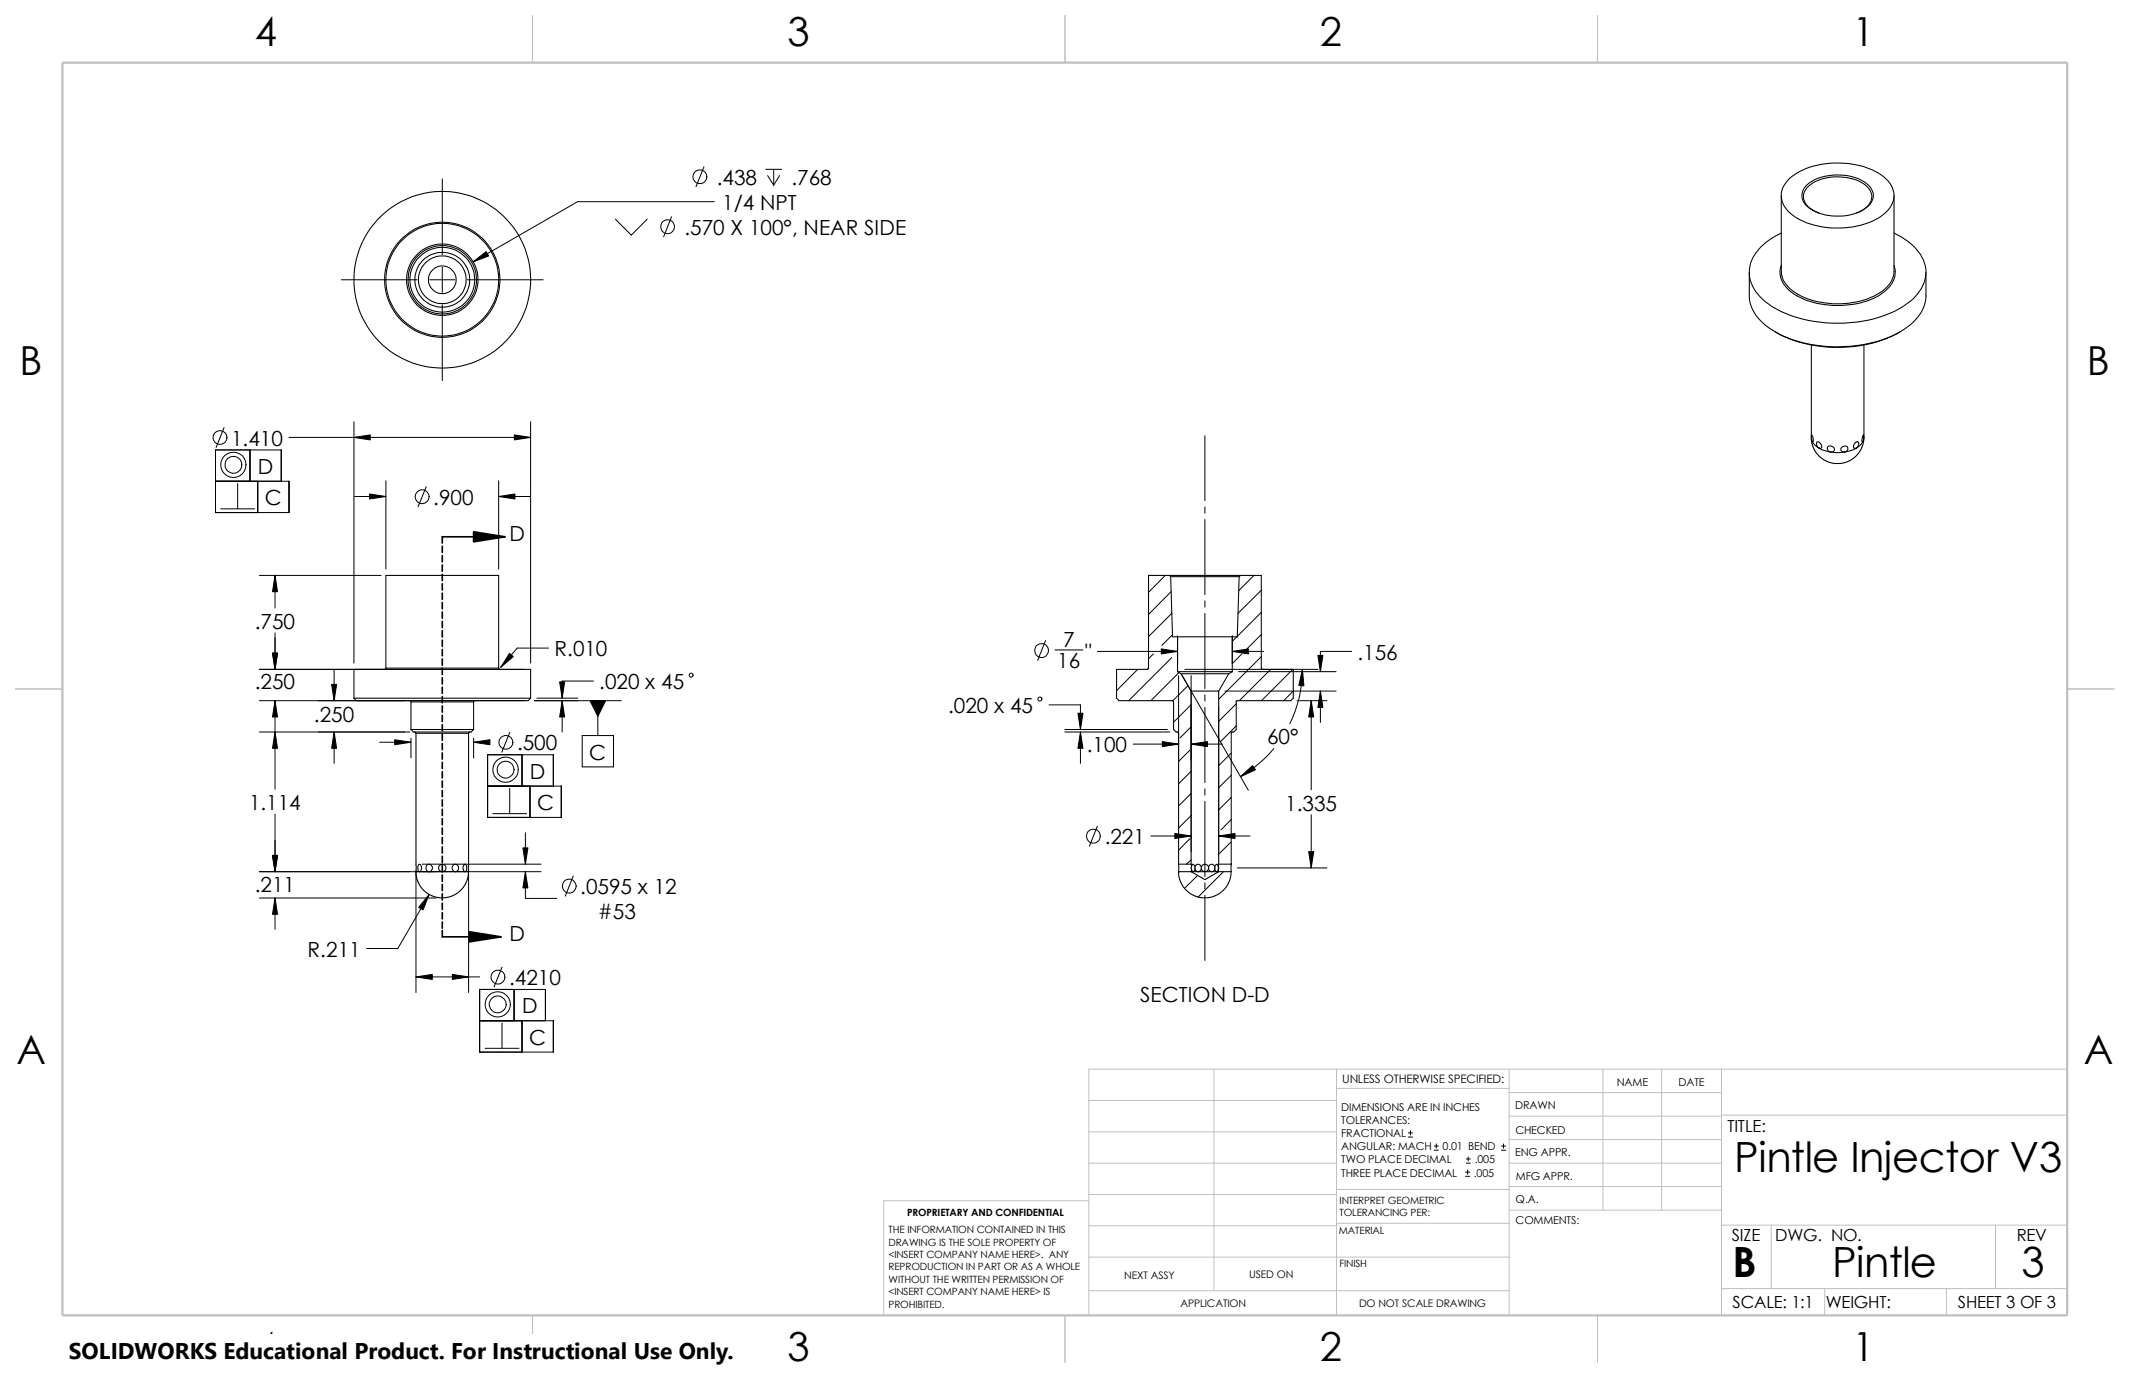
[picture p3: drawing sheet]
<svg xmlns="http://www.w3.org/2000/svg" width="432mm" height="279mm" viewBox="0 0 432 279" stroke-linecap="round" stroke-linejoin="round" font-family="sans-serif">
<g fill="none" stroke="#c0c0c0" stroke-width=".2">
<path d="M246.1 216.8v44.9M270.9 216.8v49.9M305.9 216.8v49.9M325 216.8v28.6M336.8 216.8v28.6M349 216.8v49.9M419.1 216.8h-198.4v49.9M220.7 223.1h50.2M220.7 235.8h50.2M220.7 229.5h50.2M270.9 220.7h35M305.9 235.8h43.1"/>
<path d="M305.9 221.5h43.1M305.9 226.3h43.1M305.9 231.1h43.1M349 226.1h70.1M220.7 243.5h-41.5v23.2M220.7 254.9h85.2M220.7 242.2h50.2M220.7 248.5h50.2M270.9 241.2h35.1M270.9 248h35.1M305.9 240.6h43.1M306 245.4h43"/>
<path d="M349 248.4h70.1M359.1 248.4v12.9M404.5 248.4v12.9M220.7 261.7h85.2M349 261.3h70.1M369.9 261.3v5.4M394.6 261.3v5.4"/>
</g>
<path d="M107.9 3.1v9.6M215.9 3.1v9.6M323.8 3.1v9.6M3.1 139.7h9.6M419.1 139.7h9.5M107.9 266.7v9.5M215.9 266.7v9.5M323.8 266.7v9.5" fill="none" stroke="#c0c0c0" stroke-width=".21"/>
<path d="M12.7 12.7h406.4v254h-406.4z" fill="none" stroke="#c0c0c0" stroke-width=".47"/>
<g fill="none" stroke="#000" stroke-width=".2">
<path d="M89.7 36.3v15.3M142.7 33.8l-1.6 4M155.2 34.3h3.3M155.6 35.6l1.2 1.9M156.8 34.3v3.2M158 35.6l-1.2 1.9M69.2 56.7h15.4M87.1 56.7h5.1M89.7 54.2v5.1M94.7 56.7h15.4M124.8 44.4l3.2 3.3 3.2-3.3M136.1 43.9l-1.6 4.1"/>
<path d="M144.8 40.9h-27.7l-21.2 12.2M89.7 61.8v15.4M43.7 97.6h14.9v6.3h-14.9v-12.7h13.3v6.4M45.4 86.7l-1.6 4M48.2 98v5.2M50.7 91.2v6.4M52.2 97.6v6.3M58.6 88.7h49M71.8 85.5v49M78.2 97.5v17.9M86.4 98.7l-1.6 4M101.1 97.5v17.9"/>
<path d="M107.6 85.5v49M244.3 88.3v13.2M44.7 103.2h6.9M52.6 116.7h24.7M55.8 116.7v6.6M71.9 100.7h6.3M101.1 100.7h6.3M236.2 116.7l-3.4 3.4M237.4 120l-4.6 4.6M244.3 102.8v1.3M244.3 105.3v15.3M254.2 116.7l-3.1 3.1"/>
<path d="M255.7 119.7l-4.7 4.7M52.6 135.7h53.7M55.8 128.3v7.4M67.7 135.7v6.4M111.2 131.4h-6.3l-3.4 3.9M120.3 138.1h-6.3v3.5M212 129.9l-1.6 4M222.5 132.1h16.2M230.6 135.7l-4.2 4.3M233.8 132.6l-1 1M237.5 133.3l-8.7 8.8M237.6 124.3l-4.8 4.8"/>
<path d="M237.7 128.7l-2.2 2.2M238.7 128.9v5.6M238.9 137v17.1M239 136.4l-5.7 5.7M239.6 136.8l13.5 23.4M240.2 135.7h27M240.8 139l-3.1 3.1M241.5 137v35.7M244.3 121.8v1.3M244.3 124.4v15.2M249.8 128.9v5.6M249.8 132.1h6.4"/>
<path d="M250.7 129.1l-.9 .9M251.1 136.2h19.7M251.8 132.6l-2 1.9M255.7 124.2l-4.9 4.8M255.7 128.7l-3 2.9M255.7 133.1l-8.6 8.7M257.6 135.7l-6.4 6.4M262.1 135.7l-6.4 6.4M264 135.7a25 25 0 0 1-2.5 11M274 132.1h-6.3v4.1M52.6 142.1h53.7M52.6 148.4h30.5"/>
<path d="M55.8 142.1v17.9M67.7 148.4v6.4M77 150.5h6.3M83.3 149.7v4M96 149.7v4M96 150.5h2.8M98.8 159.4h15v6.3h-15v-12.7h13.4v6.4M103.3 159.9v5.1M103.3 148.5l-1.6 4M105.8 153v6.4M107.4 159.4v6.3M108.3 142.1h17.6"/>
<path d="M108.8 141.6h8.3M114 142.1v6.3M118 149.1h6.4v6.4h-6.4zM121.2 142.1v7M212.7 142.9h6.3v5M215.9 147.9h20.7M215.9 148.4h21.3M219 148.4v6.4M229.7 150.9h9.2M241.2 152.1l-2.3 2.3M241.5 142.9l-3.6 3.5M241.5 147.4l-2.3 2.2"/>
<path d="M241.5 156.4l-2.6 2.5M241.5 150.9h6.3M244.3 140.9v1.3M244.3 143.4v15.3M244.3 159.9v1.3M247.1 143.3v29.4M248.3 140.1h22.5M249.6 152.7l-2.5 2.5M249.6 157.2l-2.5 2.5M250.6 142.7l-3.5 3.6M250.6 147.2l-3.2 3.2M258.2 151.8a26.4 26.4 0 0 1-6.7 5.7"/>
<path d="M262.2 140.1l-2 2M262.9 142.1h6.1M265.8 142.1v18M267.7 140.1v6.4M52.6 176.7h57.1M55.8 165.1v11.6M84.3 176.5v24.8M85.6 175.2h24.1M95 176.5v24.8M99.9 165h6.9M106.5 176.7v5.5h6.4M106.5 168.9v6.3"/>
<path d="M116.2 177.6l-1.6 4.1M222.5 167.5l-1.6 4.1M233.3 169.5h8.2M239.1 176.7l-.2 .2M241.3 170l-2.4 2.4M241.5 165.4l-2.6 2.5M241.5 160.9l-2.6 2.5M241.5 174.3l-1 .9M241.5 169.8h.1M242.8 177.5l-2.7 2.6M244.3 162.5v15.2M244.3 179v1.3"/>
<path d="M247.1 169.5h6.3M248 176.7l-5.1 5.2M249.5 170.8l-2.4 2.4M249.6 161.7l-2.5 2.5M249.6 166.2l-2.1 2.1M249.6 175.1l-.1 .1M250.8 176h18.2M265.8 165.2v10.8M52.6 182.1h35.8M55.8 182.1v6.3M84.3 198.1h12.9M87 181.4l-6.4 10.9h-6.3"/>
<path d="M101.8 196.1l-1.6 4M244.3 181.5v13.2M97.2 207h15v6.3h-15v-12.7h13.4v6.4M98.3 212.6h6.9M101.8 207.4v5.2M104.2 200.6v6.4M105.8 207v6.3M285.5 230.5h.8M285.5 229.7h.8M285.9 229.3v.8M290.7 233.2h.9M290.7 232.4h.9"/>
<path d="M291.2 231.9v.9M297.1 238.5h.8M297.1 237.7h.8M297.3 235.8h.8M297.3 235h.8M297.5 237.2v.9M297.6 234.6v.8M304.4 233.2h.8M304.4 232.4h.8M304.8 231.9v.9"/>
<circle cx="141.9" cy="35.9" r="1.41"/>
<circle cx="135.3" cy="46" r="1.41"/>
<circle cx="44.6" cy="88.7" r="1.4"/>
<circle cx="47.3" cy="94.3" r="2.57"/>
<circle cx="47.3" cy="94.2" r="1.72"/>
<circle cx="85.6" cy="100.7" r="1.41"/>
<circle cx="140.1" cy="136.9" r=".39"/>
<circle cx="211.1" cy="131.9" r="1.41"/>
<circle cx="102.5" cy="156.1" r="2.57"/>
<circle cx="102.5" cy="156" r="1.72"/>
<circle cx="102.6" cy="150.5" r="1.4"/>
<circle cx="210.8" cy="141.7" r=".4"/>
<circle cx="115.4" cy="179.7" r="1.41"/>
<circle cx="221.6" cy="169.5" r="1.41"/>
<circle cx="100.9" cy="198.1" r="1.41"/>
<circle cx="100.9" cy="203.6" r="2.57"/>
<circle cx="100.9" cy="203.6" r="1.72"/>
</g>
<g fill="none" stroke="#000" stroke-width=".21">
<path d="M361.1 39.7v15.3a5.5 5.5 0 0 0 3.3 4.6 17.4 17.4 0 0 0 17.2-.5 5.1 5.1 0 0 0 2.4-4.1v-15.3M362.8 36.2a16.4 16.4 0 0 1 13.4-2.8 10.9 10.9 0 0 1 7.2 4.1 4.3 4.3 0 0 1-1.4 5.8 16 16 0 0 1-12 2.8 11.9 11.9 0 0 1-8.2-4.1 4.3 4.3 0 0 1 1-5.8zM366.3 37.5a10.5 10.5 0 0 1 9.5-1.6 4.8 4.8 0 0 1 4 3.6 3.7 3.7 0 0 1-2.5 3.3 11.1 11.1 0 0 1-10.7-.8 2.81 2.81 0 0 1-.3-4.5zM354.6 55.2v4.8a8.8 8.8 0 0 0 5.3 7.3M361.1 47.2a11.4 11.4 0 0 0-6.2 6.2 7.3 7.3 0 0 0 3 7.8 24.8 24.8 0 0 0 16.8 4.2 22 22 0 0 0 13.2-4.8 7 7 0 0 0 2.2-7.3 10.4 10.4 0 0 0-5.3-5.6l-.8-.5M368.7 43.2a3.8 3.8 0 0 1-3.1-3.8 5.7 5.7 0 0 1 5.1-3.4 9.6 9.6 0 0 1 8 2.1 2.78 2.78 0 0 1-1 4.4l-1.4 .7M384 53.8a4.6 4.6 0 0 1-1.9 5.3 16.2 16.2 0 0 1-12.2 2.7 13.2 13.2 0 0 1-7.6-3.3 4.3 4.3 0 0 1-1.2-4.7M390.4 55.2v4.8a7.9 7.9 0 0 1-3.7 6.3 23.7 23.7 0 0 1-14 4 25.2 25.2 0 0 1-12.8-3M359.9 67.3a26.8 26.8 0 0 0 25.3 0M367.2 69.9v18.8M377.9 69.9v19l-.2 .6M367.2 88.7v.9l.4 1.2 1.1 1.7 1.6 1.1 1.6 .4h1.3l.9-.2 1.2-.6 1-.7 1.1-1.7 .4-1.2v-.9"/>
<path d="M367.2 88.7l.2 .8M367.2 88.1l.1 .1a1.64 1.64 0 0 1 .2 1.4 1.79 1.79 0 0 1-.3-1.5zM367.4 89.5a2.95 2.95 0 0 0 1.4 1.3M368.3 89.6a.84 .84 0 0 1 .8 .4 .84 .84 0 0 1 0 .9 .93 .93 0 0 1-.8-1.3zM368.8 90.8l.8 .5 1.5 .4M370.6 90.5a.74 .74 0 0 1 1 .1 .74 .74 0 0 1 0 1 .75 .75 0 0 1-.9-.2 .75 .75 0 0 1-.1-.9zM371.1 91.7l1.1 .1 1.7-.1M373.4 90.7a.66 .66 0 0 1 .7-.3 .66 .66 0 0 1 .5 .7 .73 .73 0 0 1-.7 .6 .73 .73 0 0 1-.7-.6zM376.2 89.7l.1-.1a.35 .35 0 0 1 .5 0 .35 .35 0 0 1 0 .5 .71 .71 0 0 1-.9 .7 .8 .8 0 0 1 .3-1.1zM376.3 90.8l-.8 .5-1.6 .4M377.7 89.5l-.7 .9-.7 .4M377.7 88.2l.1 .7-.2 .7a1.09 1.09 0 0 1 .1-1.4z"/>
<path d="M237 116.7h14.5M237 116.7h-4.2v18.8l-.2 .2h-6.2v5.9l.5 .5 11 .1v5.7l.5 .5h.4l.1 .3v26.5M237 116.7l.3 .2M237.3 116.9l.4 12.2h1M237.3 116.9h13.9M251.2 116.9l-.4 12.2h-1M251.5 116.7h4.2v18.9l.2 .1h6.3v5.9l-.5 .5-11.1 .1v5.7l-.5 .5-.5 .1v26.7M251.5 116.7l-.3 .2M78.2 135.5v-18.8h22.9v18.8M78.2 135.5l-.2 .2M78.2 135.5h22.9M101.1 135.5l.2 .2"/>
<path d="M213.9 131.8h5.6M238.7 129.1v7.1M238.7 136.2l.7 .4M238.7 136.2h11.1M238.7 129.1h11.1M239.4 136.6l2.1 3.5M239.4 136.6h9.7M249.1 136.6l-2 3.5M249.8 136.2l-.7 .4M249.8 129.1v7.1M71.8 141.6l.5 .5h34.8l.5-.5M71.8 141.6v-5.9h35.8v5.9"/>
<path d="M71.8 141.6h35.8M83.1 142.1l.2 .2M83.3 147.9l.5 .5h11.7l.5-.5M83.3 142.3v5.6M83.3 142.3h12.7M83.3 147.9h12.7M84.1 148.4l.2 .3M84.3 148.7h10.7M84.3 148.7v28M95 148.7v28M95.2 148.4l-.2 .1v.2M96 142.3v5.6"/>
<path d="M96.3 142.1h-.2l-.1 .2M241.5 140.1h5.6M241.5 140.1v35.1M247.1 140.1v35.1M84.3 176.7l.1 .9 .4 1.3 1.1 1.6 1.6 1.1 1 .3 1.2 .2 1.1-.2 1-.3 1.6-1.1 1.1-1.6 .4-1.3 .1-.9M84.3 176.7h.7M84.9 175.3a.68 .68 0 0 1 .5 1.1l-.4 .3a1.1 1.1 0 0 1-.1-1.4zM85 176.7h2M86.5 175.4a.71 .71 0 0 1 1.2 .6 .71 .71 0 0 1-1.1 .6l-.2-.5zM87 176.7h2.7M89.7 176.7h2.6M91.9 175.4a.69 .69 0 0 1 1.1 .6 .69 .69 0 0 1-1.1 .6 .78 .78 0 0 1 0-1.2z"/>
<path d="M92.3 176.7h2M94.1 175.3l.1-.1a.99 .99 0 0 1 .1 1.5 .99 .99 0 0 1-.2-1.4zM94.3 176.7h.7M238.9 175.2v1.5M238.9 176.7l.1 .9 .4 1.3 1.1 1.6 1.6 1.1 1 .3 1.2 .2 1.1-.2 1-.3 1.6-1.1 1.1-1.6 .4-1.3 .1-.9M238.9 176.7h2.6M238.9 175.2h2.6M241.5 176.7h.4M241.5 175.2l.1 .6M241.5 176.7l2.8 1.7 2.8-1.7M241.6 175.8v-.5l.3-.1 .4 .6M241.6 175.8l-.2 .2 .2 .2"/>
<path d="M241.6 176.2l-.1 .5M241.6 176.2v.4l.3 .1M241.9 176.7h1M242.3 175.8a.64 .64 0 0 1 .6-.6 .64 .64 0 0 1 .6 .6M242.3 175.8v.4M242.3 176.2l-.2 .3-.2 .2M242.3 176.2l.2 .4 .4 .1M242.9 176.7h1.4M243.5 175.8v.4M243.5 176.2l-.2 .3-.4 .2M243.5 176.2l.3 .4 .5 .1M243.5 175.8a.75 .75 0 0 1 .8-.6 .75 .75 0 0 1 .7 .6"/>
<path d="M244.3 176.7h1.4M245 175.8a.64 .64 0 0 1 .6-.6 .64 .64 0 0 1 .7 .6M245 175.8v.4M245 176.2l.3 .4 .4 .1M245 176.2l-.2 .3-.5 .2M245.7 176.7h1M246.3 175.8v.4M246.3 176.2l.4 .5M246.3 176.2l-.2 .3-.4 .2M246.3 175.8l.2-.5 .2-.1 .3 .6M246.7 176.7h.4M247 176.2l-.1 .3-.2 .2"/>
<path d="M247 176.2l.1 .5M247 175.8l.1 .2-.1 .2M247.1 175.2l-.1 .6M247.1 175.2h2.5M249.6 175.2v1.5h-2.5"/>
<circle cx="89.6" cy="56.7" r="5.6"/>
<circle cx="89.7" cy="56.7" r="2.81"/>
<circle cx="89.7" cy="56.7" r="7.3"/>
<circle cx="89.7" cy="56.7" r="4.8"/>
<circle cx="89.7" cy="56.7" r="11.7"/>
<circle cx="89.7" cy="56.7" r="17.9"/>
<circle cx="89.7" cy="56.7" r="6.9"/>
<circle cx="89.7" cy="56.7" r="11.4"/>
<circle cx="89.7" cy="56.7" r="6.6"/>
<circle cx="89.7" cy="176" r=".76"/>
</g>
<g fill="#000" stroke="#000" stroke-width=".2">
<path d="M95.9 53.1l2.7-2.1 .5 .9zM71.8 88.7l3.3-.5v1zM104.3 88.2l3.3 .5-3.3 .5zM55.8 116.7l.5 3.3h-1.1zM74.9 100.2l3.3 .5-3.3 .5zM101.1 100.7l3.3-.5v1zM55.2 132.4h1.1l-.5 3.3zM103.3 132.5l.8 .6-2.6 2.2zM235.4 131.6l3.3 .5-3.3 .5zM249.8 132.1l3.3-.5v1zM264 135.7l.3 3.4-1-.1zM267.2 132.9h1l-.5 3.3z"/>
<path d="M55.8 148.4l.5 3.3h-1.1zM55.8 142.1l.5 3.3h-1.1zM67.7 148.4l.5 3.3h-1zM67.2 138.8h1l-.5 3.3zM80 150l3.3 .5-3.3 .5zM96 150.5l3.3-.5v1zM114 142.1l.5 3.3h-1zM113.5 138.3h1l-.5 3.3zM119.6 142.1h3.2l-1.6 3.1zM218.5 144.6h1l-.5 3.3zM219 148.4l.5 3.3h-1zM235.6 150.4l3.3 .5-3.3 .5z"/>
<path d="M241.5 150.9l3.3-.5v1zM251.5 157.5l2.4-2.3 .6 .9zM265.8 142.1l.5 3.3h-1zM267.7 140.1l.5 3.3h-1zM55.2 173.4h1.1l-.5 3.3zM106.5 176.7l.5 3.3h-1zM106 171.9h1l-.5 3.3zM238.2 169l3.3 .5-3.3 .5zM247.1 169.5l3.3-.5v1zM265.3 172.7h1l-.5 3.3zM55.8 182.1l.5 3.3h-1.1zM84.3 198.1l3.3-.5v1z"/>
<path d="M87 181.4l-1.2 3.1-.9-.5zM91.7 197.6l3.3 .5-3.3 .5z"/>
</g>
<path d="M96 107.8l6.4 1-6.4 1.1zM95.2 188.9l6.4 1-6.4 1.1z" fill="#000" stroke="#000" stroke-width=".34"/>
<g fill="none" stroke="#000" stroke-width=".34">
<path d="M89.7 110.7v1.3M89.7 112.6v1.3M89.7 114.6v1.2M89.7 116.5v1.2M89.7 118.4v1.2M102.4 108.8h-12.7v1.3M89.7 120.3v1.2M89.7 122.2v1.2M89.7 124.1v1.2M89.7 126v1.3M89.7 127.9v1.3M89.7 129.8v1.3"/>
<path d="M89.7 131.7v1.3M89.7 133.6v1.3M89.7 135.5v1.3M89.7 137.4v1.3M89.7 139.3v1.3M89.7 141.2v1.3M89.7 143.1v1.3M89.7 145v1.3M89.7 146.9v1.3M89.7 148.8v1.3M89.7 150.7v1.3M89.7 152.7v1.2"/>
<path d="M89.7 154.6v1.2M89.7 156.5v1.2M89.7 158.4v1.2M89.7 160.3v1.2M89.7 162.2v1.2M89.7 164.1v1.3M89.7 166v1.3M89.7 167.9v1.3M89.7 169.8v1.3M89.7 171.7v1.3M89.7 173.6v1.3M89.7 175.5v1.3"/>
<path d="M89.7 177.4v1.3M89.7 179.3v1.3M89.7 188.7v1.2h11.9M89.7 181.2v1.3M89.7 183.1v1.3M89.7 185v1.3M89.7 186.9v1.3"/>
</g>
<path d="M14 270.6h135.1v8.8h-135.1z" fill="#fff"/>
<g font-size="8.5">
<text x="351.6" y="237.6">Pintle Injector V3</text>
<text x="351.2" y="259">B</text>
<text x="371.4" y="258.8">Pintle</text>
<text x="409.8" y="258.8">3</text>
</g>
<g font-size="8.1">
<text x="51.7" y="9.3">4</text>
<text x="159.6" y="9.3">3</text>
<text x="267.6" y="9.3">2</text>
<text x="375.5" y="9.3">1</text>
<text x="4" y="75.9">B</text>
<text x="423.1" y="75.9">B</text>
<text x="3.3" y="215.6">A</text>
<text x="422.4" y="215.6">A</text>
<text x="51.7" y="276">4</text>
<text x="159.6" y="276">3</text>
<text x="267.6" y="276">2</text>
<text x="375.5" y="276">1</text>
</g>
<text font-size="4.6" x="14" y="275.6">SOLIDWORKS Educational Product. For Instructional Use Only.</text>
<g font-size="4.2">
<text x="145.3" y="37.5">.438</text>
<text x="160.4" y="37.5">.768</text>
<text x="138.8" y="47.6">.570 X 100°, NEAR SIDE</text>
<text x="146.4" y="42.5">1/4 NPT</text>
<text x="46.9" y="90.3">1.410</text>
<text x="52.3" y="96.1">D</text>
<text x="53.7" y="102.4">C</text>
<text x="87.8" y="102.3">.900</text>
<text x="103.3" y="109.6">D</text>
<text x="51.6" y="127.5">.750</text>
<text x="215.5" y="131.2">7</text>
<text x="112.4" y="133.1">R.010</text>
<text x="214.3" y="135.4">16</text>
<text x="220" y="133.5">&quot;</text>
<text x="275.2" y="133.8">.156</text>
<text x="51.6" y="139.7">.250</text>
<text x="121.5" y="139.7">.020 x 45</text>
<text x="63.7" y="146.3">.250</text>
<text x="192.2" y="144.6">.020 x 45</text>
<text x="104.8" y="152.1">.500</text>
<text x="119.5" y="154">C</text>
<text x="220.3" y="152.5">.100</text>
<text x="256.9" y="150.9">60°</text>
<text x="107.4" y="157.9">D</text>
<text x="50.5" y="164.2">1.114</text>
<text x="108.9" y="164.3">C</text>
<text x="260.5" y="164.3">1.335</text>
<text x="223.9" y="171.2">.221</text>
<text x="51.6" y="180.9">.211</text>
<text x="117.6" y="181.3">.0595 x 12</text>
<text x="103.3" y="190.8">D</text>
<text x="121.2" y="186.4">#53</text>
<text x="62.3" y="194">R.211</text>
<text x="103.2" y="199.7">.4210</text>
<text x="231.1" y="203.2">SECTION D-D</text>
<text x="105.8" y="205.5">D</text>
<text x="107.3" y="211.8">C</text>
</g>
<g font-size="3.4">
<text x="350.2" y="229.5">TITLE:</text>
<text x="351.1" y="251.6">SIZE</text>
<text x="359.9" y="251.6">DWG. NO.</text>
<text x="408.9" y="251.7">REV</text>
<text x="351.2" y="265.2">SCALE: 1:1</text>
<text x="370.1" y="265.3">WEIGHT:</text>
<text x="396.9" y="265.2">SHEET 3 OF 3</text>
</g>
<text font-size="2.4" x="272.1" y="219.7">UNLESS OTHERWISE SPECIFIED:</text>
<g font-size="2.2">
<text x="327.8" y="220.2">NAME</text>
<text x="340.3" y="220.2">DATE</text>
<text x="271.9" y="225.3">DIMENSIONS ARE IN INCHES</text>
<text x="271.9" y="227.9">TOLERANCES:</text>
<text x="307.2" y="225">DRAWN</text>
<text x="271.9" y="230.6">FRACTIONAL</text>
<text x="271.9" y="233.3">ANGULAR: MACH</text>
<text x="292.4" y="233.3">0.01 BEND</text>
<text x="307.2" y="229.8">CHECKED</text>
<text x="271.9" y="235.9">TWO PLACE DECIMAL</text>
<text x="271.9" y="238.5">THREE PLACE DECIMAL</text>
<text x="298.8" y="238.5">.005</text>
<text x="299" y="235.9">.005</text>
<text x="307.2" y="234.5">ENG APPR.</text>
<text x="307.3" y="239.2">MFG APPR.</text>
<text x="307.3" y="244">Q.A.</text>
<text x="307.3" y="248.2">COMMENTS:</text>
</g>
<g font-size="2.1">
<text x="227.9" y="259.2">NEXT ASSY</text>
<text x="253.2" y="259.2">USED ON</text>
<text x="239.3" y="265">APPLICATION</text>
<text x="275.5" y="265.1">DO NOT SCALE DRAWING</text>
</g>
<g font-size="2">
<text x="271.6" y="244.1">INTERPRET GEOMETRIC</text>
<text x="180.1" y="250">THE INFORMATION CONTAINED IN THIS</text>
<text x="183.9" y="246.5">PROPRIETARY AND CONFIDENTIAL</text>
<text x="271.4" y="250.1">MATERIAL</text>
<text x="271.6" y="246.6">TOLERANCING PER:</text>
<text x="180.1" y="252.6">DRAWING IS THE SOLE PROPERTY OF</text>
<text x="180.1" y="255.1">&lt;INSERT COMPANY NAME HERE&gt;. ANY</text>
<text x="180.1" y="257.6">REPRODUCTION IN PART OR AS A WHOLE</text>
<text x="271.5" y="257">FINISH</text>
<text x="180.1" y="260.1">WITHOUT THE WRITTEN PERMISSION OF</text>
<text x="180.1" y="262.6">&lt;INSERT COMPANY NAME HERE&gt; IS</text>
<text x="180.1" y="265.2">PROHIBITED.</text>
</g>
</svg>
